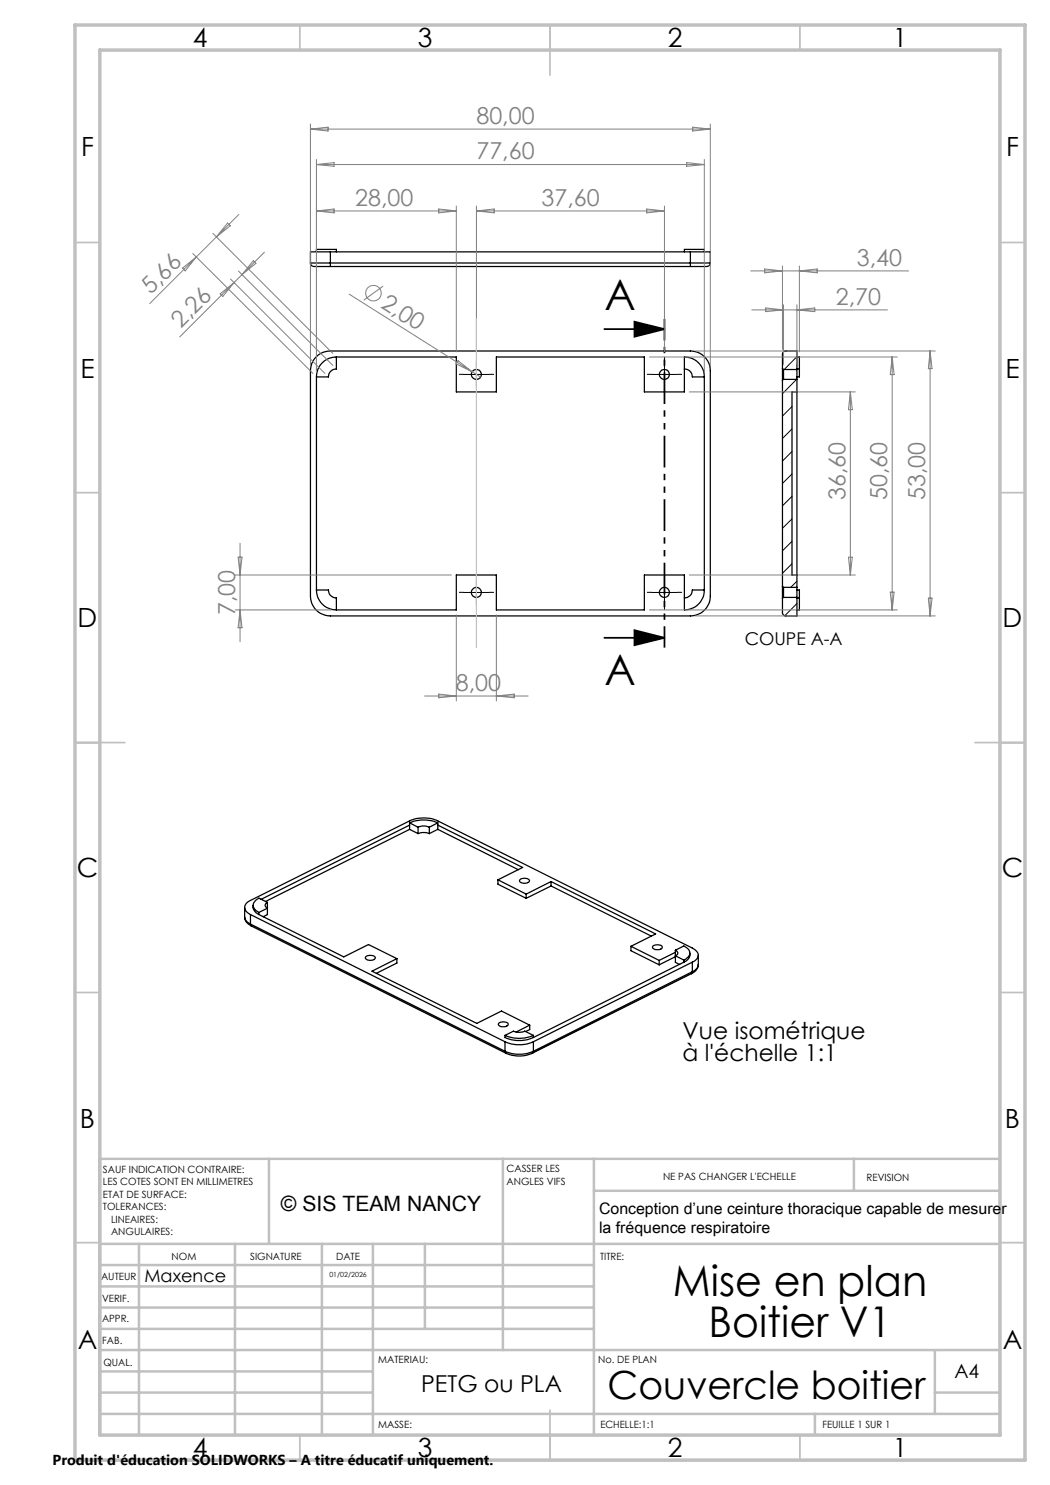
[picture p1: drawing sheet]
<svg xmlns="http://www.w3.org/2000/svg" width="210mm" height="297mm" viewBox="0 0 210 297" stroke-linecap="round" stroke-linejoin="round" font-family="sans-serif">
<g fill="none" stroke="#000" stroke-width=".25">
<path d="M62.1 52.6a.85 .85 0 0 0 1.2 .7h2.8M62.1 52.6h4M63.3 50.4v-.5h4v.5M66.1 52.6v.7M66.1 50.4h-4v2.2M66.1 52.6h72M66.1 53.3h72M66.1 50.4h72M66.1 50.4v2.2M136.9 50.4v-.5h4v.5M138.1 52.6v.7M138.1 52.6h4"/>
<path d="M138.1 50.4h4v2.2M138.1 50.4v2.2M142.1 52.6a.89 .89 0 0 1-1.2 .7h-2.8M63.3 71.4a3.8 3.8 0 0 1 2.8-1.2h72a4 4 0 0 1 4 4v45a4 4 0 0 1-4 4h-72a4 4 0 0 1-4-4v-45l.1-1a3.6 3.6 0 0 1 1.1-1.8zM63.3 75.4v42.6M67.3 71.4h24v7h8v-7h29.6v7h8v-7a4 4 0 0 1 4 4M67.3 71.4a4 4 0 0 0-4 4M67.3 71.4v2.4a1.57 1.57 0 0 0-1.6 1.6h-2.4M136.9 73.8a1.57 1.57 0 0 1 1.6 1.6h2.4M140.9 75.4v42.6M156.5 73.7l.2 .2M156.5 73.7v-2.8a.67 .67 0 0 1 .7-.7h2.2v3.7"/>
<path d="M156.5 73.7v2.4M156.5 76.1v41.2M156.7 73.9v2M156.7 75.9l-.2 .2M156.7 73.9h2.7M156.7 75.9h2.7M159.4 73.9v2M159.4 78.4h-1v36.6h1M159.4 71.4h.5v2.4M159.4 75.9v41.6M159.4 73.8h.5M159.9 73.8v1.6h-.5"/>
<path d="M63.3 118a4 4 0 0 0 4 4M63.3 118h2.4a1.57 1.57 0 0 0 1.6 1.6v2.4M140.9 118h-2.4a1.57 1.57 0 0 1-1.6 1.6M140.9 118a4 4 0 0 1-4 4v-7h-8v7h-29.6v-7h-8v7h-24M156.5 117.3l.2 .2M156.5 117.3v2.4M156.7 117.5v2M156.7 119.5l-.2 .2M156.7 119.5h2.7M156.7 117.5h2.7M159.4 117.5v2M159.4 119.5v3.7h-2.2a.72 .72 0 0 1-.7-.7v-2.8"/>
<path d="M159.4 118h.5v1.6M159.4 119.6h.5M159.9 119.6v2.4h-.5M81.9 164.6a7.3 7.3 0 0 1 5.7 0M81.9 165l-29.7 14.9M81.9 165.9l-28.8 14.4M81.9 165.9l1.7 .8M81.9 164.6v1.3M81.9 164.6l1.7 .8M83.6 166.7a3.1 3.1 0 0 1 2.3 0M83.6 165.4a2.7 2.7 0 0 1 2.3 0M83.6 165.4v1.3"/>
<path d="M85.9 165.4v1.3M87.6 165l16.9 8.5-4.9 2.5M87.6 165.9l-1.7 .8M87.6 165.9l16.1 8.1M87.6 164.6v1.3M87.6 164.6l-1.7 .8M99.6 176l5.6 2.8M99.6 176v.8l5.6 2.9M104 175.9a1.4 1.4 0 0 1 1.9 .2 1.22 1.22 0 0 1-2 0zM105.2 178.8v.9M110.2 176.3l-5 2.5M110.2 176.3l20.9 10.5-4.9 2.5"/>
<path d="M110.2 177.2l20 10M110.2 177.2l-5 2.5M110.2 176.3v.9M48.9 183.4a2.07 2.07 0 0 0 1.4 1.8M48.9 183.4l.3 .7 .9 .7M48.9 181.5v1.9M50.1 182.9a1.44 1.44 0 0 1-1.2-1.4 1.44 1.44 0 0 1 1.2-1.4l31.8-15.9a6.9 6.9 0 0 1 5.7 0l50.9 25.4a1.41 1.41 0 0 1 .8 2.2l-.8 .6M50.1 184.8l.2 .4M50.1 182.9l50.9 25.4M50.1 184.8l50.9 25.5M50.1 182.9v1.9M50.3 185.2l50.9 25.4"/>
<path d="M50.6 181.1l.2 .9 .4 .5 .6 .4M51.8 182.9l17 8.5 4.9-2.5 5.7 2.8M51.8 182.5v.4M53.5 180.5a.6 .6 0 0 0-.5 .6 .6 .6 0 0 0 .5 .5l-1.7 .9M53.5 180.5l-1.7-.9a1.46 1.46 0 0 0-1.2 1.5 1.46 1.46 0 0 0 1.2 1.4M53.5 180.5v2.4l-.8 .4M73.2 191.3a1.4 1.4 0 0 1 1.9 .3 1.22 1.22 0 0 1-2 0zM79.4 191.7l-5 2.5 21 10.5 4.9-2.5 5.6 2.8M79.4 191.7v.9l-4.1 2.1M126.2 189.3l5.6 2.8M126.2 189.3v.8l5.6 2.9M130.6 189.2a1.5 1.5 0 0 1 1.8 .1 .84 .84 0 0 1-1.2 .6l-.6-.2-.1-.3z"/>
<path d="M131.8 192.1v.9M135.1 190l1.7-.8a1.39 1.39 0 0 1 .9 2.2l-.9 .6M135.1 190a.57 .57 0 0 1 .5 .6 .57 .57 0 0 1-.5 .6l1.7 .8M135.1 190.5l-3.3 1.6M135.1 191.3l-3.3 1.7M135.1 190v2.5l.8 .4M136.8 192.4l-30.1 15.1M136.8 192v.4M138 190.6l-.2 1-.4 .4-.6 .4M138.3 194.7l-31.8 15.9M138.5 194.3l-.2 .4M138.5 192.4l-31.8 15.9"/>
<path d="M138.5 192.4v1.9M138.5 194.3l-31.8 16M139.6 192.9a1.96 1.96 0 0 1-1.3 1.8M139.7 192.9l-.4 .8-.8 .6M139.7 191v1.9M99.8 204.6a1.36 1.36 0 0 1 1.8 .3 1.23 1.23 0 0 1-1.9 0zM101 208.3a7 7 0 0 0 5.7 0M101 210.3a7 7 0 0 0 5.7 0M101 207.1v.4a7 7 0 0 0 5.7 0M101 207.1a7 7 0 0 0 5.7 0M101 207.1l1.7-.9a2.7 2.7 0 0 0 2.3 0l1.7 .9M101 210.3l.2 .3"/>
<path d="M101 208.3v2M101.2 210.6a6.5 6.5 0 0 0 5.3 0M105.9 205l-2.7 1.4M105.9 205v.9l-.8 .4M106.7 210.3l-.2 .3M106.7 207.1v.4M106.7 208.3v2"/>
<circle cx="95.3" cy="74.9" r=".99"/>
<circle cx="132.9" cy="74.9" r="1"/>
<circle cx="95.3" cy="118.5" r=".99"/>
<circle cx="132.9" cy="118.5" r="1"/>
</g>
<g fill="none" stroke="#000" stroke-width=".2">
<path d="M92.8 74.9h5M95.3 72.4v5M130.4 74.9h5M132.9 72.4v5M159.3 75.9l-2.8 2.8M159.4 71.3l-2.6 2.6M158.4 81.3l-1.9 1.9M158.4 85.8l-1.9 1.9M158.4 90.3l-1.9 1.9M158.4 94.8l-1.9 1.9M158.4 99.3l-1.9 1.9M92.8 118.5h5"/>
<path d="M95.3 116v5M130.4 118.5h5M132.9 116v5M158.4 103.8l-1.9 1.9M158.4 108.3l-1.9 1.9M158.4 112.7l-1.9 1.9M159.4 116.2l-1.2 1.3M159.4 120.7l-2.4 2.5"/>
</g>
<g fill="none" stroke="#808080" stroke-width=".2">
<path d="M62.1 24.8v48.4M62.1 25.8h80M62.1 25.8l3.5-.4v.8zM63.3 31.9v42.5M63.3 32.9l3.5-.4v.8zM63.3 32.9h77.6M137.3 32.5l3.6 .4-3.6 .4zM138.5 25.4l3.6 .4-3.6 .4zM140.9 31.9v42.5M142.1 24.8v48.4M36.5 53.6l2.8-2.2-2.3 2.8zM38.6 50.7l24 24"/>
<path d="M42.6 46.7l24 24M44 58.8l2.8-2.3-2.2 2.8zM45.5 44.6l.6 .6-2.8 2.2zM46.1 55.8l18.9 18.9M47.7 54.2l18.9 18.9M47.8 42.9l-17.8 17.8M50.7 52.1l.5 .6-2.8 2.2zM52.9 50.4l-17 17M63.3 42.2h28M63.3 42.2l3.5-.4v.8zM69.8 58.8l24.6 15.6M76.6 57.2l-3.9 2.8"/>
<path d="M87.7 41.8l3.6 .4-3.6 .4zM91.3 41.2v29.2M95.3 41.2v29.2M95.3 42.2h37.6M95.3 42.2l3.5-.4v.8zM129.3 41.8l3.6 .4-3.6 .4zM132.9 41.2v29.2M150.1 54.2h31.6M152.9 53.8l3.6 .4-3.6 .4zM156.5 53.2v16.7M159.9 53.2v17.2M159.9 54.2l3.5-.4v.8z"/>
<path d="M91.6 72.1l2.8 2.3-3.2-1.6zM94.4 74.4l1.7 1M129.9 71.4h49.6M137.9 78.4h33.2M139.1 70.2h47.9M150.4 62h27.1M153.1 61.6l3.6 .4-3.6 .3zM156.7 61v11.9M159.4 61v11.9M159.4 62l3.5-.4v.7zM170.1 78.4v36.6M170.1 78.4l.4 3.5h-.8z"/>
<path d="M178.4 71.4v50.6M178.4 71.4l.4 3.5h-.8zM186 70.2v53M186 70.2l.4 3.5h-.7zM47 115h43.3M47.6 111.4h.8l-.4 3.6zM48 108.7v19.6M137.9 115h33.2M169.7 111.4h.8l-.4 3.6zM178 118.4h.8l-.4 3.6zM185.7 119.6h.7l-.4 3.6zM47 122h19.3"/>
<path d="M48 122l.4 3.6h-.8zM84.9 139.2h20.7M87.7 138.8l3.6 .4-3.6 .4zM91.3 123v17.2M99.3 123v17.2M99.3 139.2l3.5-.4v.8zM129.9 122h49.6M139.1 123.2h47.9"/>
<circle cx="74.7" cy="58.6" r="1.56"/>
</g>
<path d="M120.9 65.8h12M126.9 64.3l6 1.5-6 1.5zM120.9 127.6h12M126.9 126l6 1.6-6 1.4z" fill="none" stroke="#000" stroke-width=".35"/>
<g fill="none" stroke="#000" stroke-width=".2" stroke-dasharray="30.5 1.3 1.3 1.3" stroke-linecap="butt">
<path d="M92.8 74.9h-1M95.3 72.4v-1M95.3 77.4v1M97.8 74.9h1M130.4 74.9h-1M132.9 72.4v-1M132.9 77.4v1M135.4 74.9h1M92.8 118.5h-1M95.3 116v-1M97.8 118.5h1M130.4 118.5h-1"/>
<path d="M132.9 116v-1M135.4 118.5h1M95.3 121v1M132.9 121v1"/>
</g>
<path d="M132.9 63.8v65.7" fill="none" stroke="#000" stroke-width=".35" stroke-dasharray="6.3 1.3 1.3 1.3 1.3 1.3" stroke-dashoffset="2.1" stroke-linecap="butt"/>
<path d="M95.3 63.8v65.7" fill="none" stroke="#c0c0c0" stroke-width=".2"/>
<g fill="none" stroke="#c0c0c0" stroke-width=".35">
<path d="M60 5v5M110 5v10M160 5v5M15 48.5h5M200 48.5h5M15 98.5h5M200 98.5h5M15 148.5h10M195 148.5h10M15 198.5h5M200 198.5h5M15 248.5h5"/>
<path d="M200 248.5h5M60 287v5M110 282v10M160 287v5"/>
</g>
<g fill="none" stroke="#c0c0c0" stroke-width=".5">
<path d="M53.8 231.8v17M100.6 231.8v38.2M118.8 231.8v55.2M118.8 238.2h81.2M170.8 231.8v6.4M200 231.8h-180v55.2M20 248.8h180M20 257.3h98.8M20 253h98.8M27.8 248.8v38.2M47 248.8v38.2M64.4 248.8v38.2"/>
<path d="M74.6 248.8v38.2M85 248.8v17M20 265.8h98.8M20 261.5h98.8M20 278.5h54.6M20 274.3h54.6M20 270h180M187 278.5h13M187 270v12.8M20 282.8h180M163 282.8v4.2"/>
</g>
<path d="M15 5h190v287h-190zM20 10h180v277h-180z" fill="none" stroke="#c0c0c0" stroke-width=".7"/>
<path d="M126.9 64.3l6 1.5-6 1.5zM126.9 126l6 1.6-6 1.4z" fill="#000"/>
<path d="M54.7 233.2l-.1 .6-.1-.6 .1 .8-.1-1.1 1 .2h-.8l.3 .4 .1 1.1-.1 .2-.2-1.2-.2 .9-.1-.2 .1 .5v-.5l.1 .4 .7-1.3v1.4v-1.2l.1 .9 .2-1.2 .1 1.3-.2-1.2v1.2l.3-1.2-.3 1.2 .6-1 .1 .1-.1 1.2-.1-1-.4 1.4 .4-1.3-.4 .8 .9-.8-.1 .5 .7-.9-.6 1.1 .4-.8-.7 .8 .6-.8-.5 .9 1-.5-.7 .4 .6-.7-.7 .5 .6-.7 .1-.2-.9 .2 1-.3-1.1 .1 .3-.2-.2-.1-.7 .1 1.3-.2-.3 .1h2.4l-1.4 .5 1-.3 .1-.1h-1.9l3.9-.6-1 .2 .7-.1-1.7 .5h1.6l-.3 .1h-.2l2.1-.3-.3-.1h-1.4l.5-.1-.5 .2 .5 .2v.6l.5 .1 1-.3h-1l.9-.2-2.5 .6 3.2-.1-3.4 .5 3.2-.3-.1 .2-1.5 .5 .8-.3-.3 .1 .7-1.1 .5-.2v.7h-.4l-2.2 .5 1.2-.6-.2-.1-2 .5 .7-.5-2.4 .8h-.4l.4-.9-.6 .2 .2-.5 .2-.1 .1 .3v1.1v-.7v.7l1.1-1-1.1 .7 1.4-1 .1 .1-.5 .4-.1-.7a.7 .7 0 0 0-.5 .7l2.8-.3 .1 .3-.5 .4-1.2 .4 .5-.7-1 .4 1-.3-.4 .5 .5-.4v-.1l-1.9 .7 6-1.8 .4 .2-.9 1.7v-1l-.3-.2-1 .7 .2-1.2 .2 .2 .5 1.4-.2-1.5-.1 1.5v-1.5v2.3M55.4 233l3.6 .9 .3 .1-3.5-.9 3 .1 .4 .1-1 .2 4.6 .6M63.3 233.6l-7.7-.4 2.6-.5-1.9-.2 3.4 1.5-.5 .1h-3.9" fill="none" stroke="#fff" stroke-width=".37"/>
<g font-size="8.5">
<text x="120.9" y="62">A</text>
<text x="120.9" y="137.1">A</text>
<text x="134.6" y="259.3">Mise en plan</text>
<text x="141.7" y="267.4">Boitier V1</text>
</g>
<text font-size="7.8" x="121.5" y="279.8">Couvercle boitier</text>
<g font-size="5.3">
<text x="38.5" y="9.5">4</text>
<text x="83.5" y="9.5">3</text>
<text x="133.5" y="9.5">2</text>
<text x="178.5" y="9.5">1</text>
<text x="16.2" y="31.2">F</text>
<text x="201.2" y="31.2">F</text>
<text x="16.1" y="75.5">E</text>
<text x="201.1" y="75.5">E</text>
<text x="15.5" y="125.5">D</text>
<text x="200.5" y="125.5">D</text>
<text x="15.4" y="175.5">C</text>
<text x="200.4" y="175.5">C</text>
<text x="16" y="225.5">B</text>
<text x="201" y="225.5">B</text>
<text x="15.5" y="269.7">A</text>
<text x="200.5" y="269.7">A</text>
<text x="38.5" y="291.5">4</text>
<text x="83.5" y="291.5">3</text>
<text x="133.5" y="291.5">2</text>
<text x="178.5" y="291.5">1</text>
</g>
<g font-size="4.7" fill="#808080">
<text x="95.3" y="24.8">80,00</text>
<text x="95.3" y="31.9">77,60</text>
<text x="71" y="41.2">28,00</text>
<text x="108.3" y="41.2">37,60</text>
<text x="171.4" y="53.2">3,40</text>
<text x="30.2" y="59.1" transform="rotate(-45 30.2 59.1)">5,66</text>
<text x="36.2" y="65.7" transform="rotate(-45 36.2 65.7)">2,26</text>
<text x="76" y="61.4" transform="rotate(32 76 61.4)">2,00</text>
<text x="167.1" y="60.9">2,70</text>
<text x="169.1" y="100" transform="rotate(-90 169.1 100)">36,60</text>
<text x="177.4" y="100" transform="rotate(-90 177.4 100)">50,60</text>
<text x="185" y="100" transform="rotate(-90 185 100)">53,00</text>
<text x="47" y="123" transform="rotate(-90 47 123)">7,00</text>
<text x="91.2" y="138.2">8,00</text>
</g>
<g font-size="4.7">
<text x="136.5" y="207.7">Vue isométrique</text>
<text x="136.5" y="212.3">à l'échelle 1:1</text>
<text x="84.2" y="278.4">PETG ou PLA</text>
</g>
<text font-size="4.2" x="56.2" y="242.1">© SIS TEAM NANCY</text>
<text font-size="3.9" x="190.9" y="275.5">A4</text>
<g font-size="3.5">
<text x="148.9" y="128.9">COUPE A-A</text>
<text x="28.9" y="256.4">Maxence</text>
</g>
<g font-size="3.2">
<text x="119.8" y="242.8">Conception d’une ceinture thoracique capable de mesurer</text>
<text x="119.8" y="246.7">la fréquence respiratoire</text>
</g>
<text font-size="2.9" x="10.5" y="292.9">Produit d'éducation SOLIDWORKS – A titre éducatif uniquement.</text>
<g font-size="2">
<text x="20.6" y="234.6">SAUF INDICATION CONTRAIRE:</text>
<text x="20.6" y="237.1">LES COTES SONT EN MILLIMETRES</text>
<text x="20.6" y="239.6">ETAT DE SURFACE:</text>
<text x="101.3" y="234.5">CASSER LES</text>
<text x="101.3" y="237">ANGLES VIFS</text>
<text x="132.6" y="236">NE PAS CHANGER L'ECHELLE</text>
<text x="173.3" y="236.2">REVISION</text>
<text x="20.6" y="242.1">TOLERANCES:</text>
<text x="22.2" y="244.6">LINEAIRES:</text>
<text x="22.2" y="247.1">ANGULAIRES:</text>
<text x="34.3" y="252">NOM</text>
<text x="50" y="251.9">SIGNATURE</text>
<text x="67.2" y="251.9">DATE</text>
<text x="120" y="251.9">TITRE:</text>
<text x="20.2" y="256.1">AUTEUR</text>
<text x="20.4" y="260.3">VERIF.</text>
<text x="20.4" y="264.4">APPR.</text>
<text x="20.5" y="268.8">FAB.</text>
<text x="20.7" y="273.1">QUAL.</text>
<text x="75.6" y="272.5">MATERIAU:</text>
<text x="119.6" y="272.5">No. DE PLAN</text>
<text x="75.6" y="285.5">MASSE:</text>
<text x="120.1" y="285.6">ECHELLE:1:1</text>
<text x="164.5" y="285.6">FEUILLE 1 SUR 1</text>
</g>
<text font-size="1.4" x="65.9" y="255.4">01/02/2026</text>
</svg>
